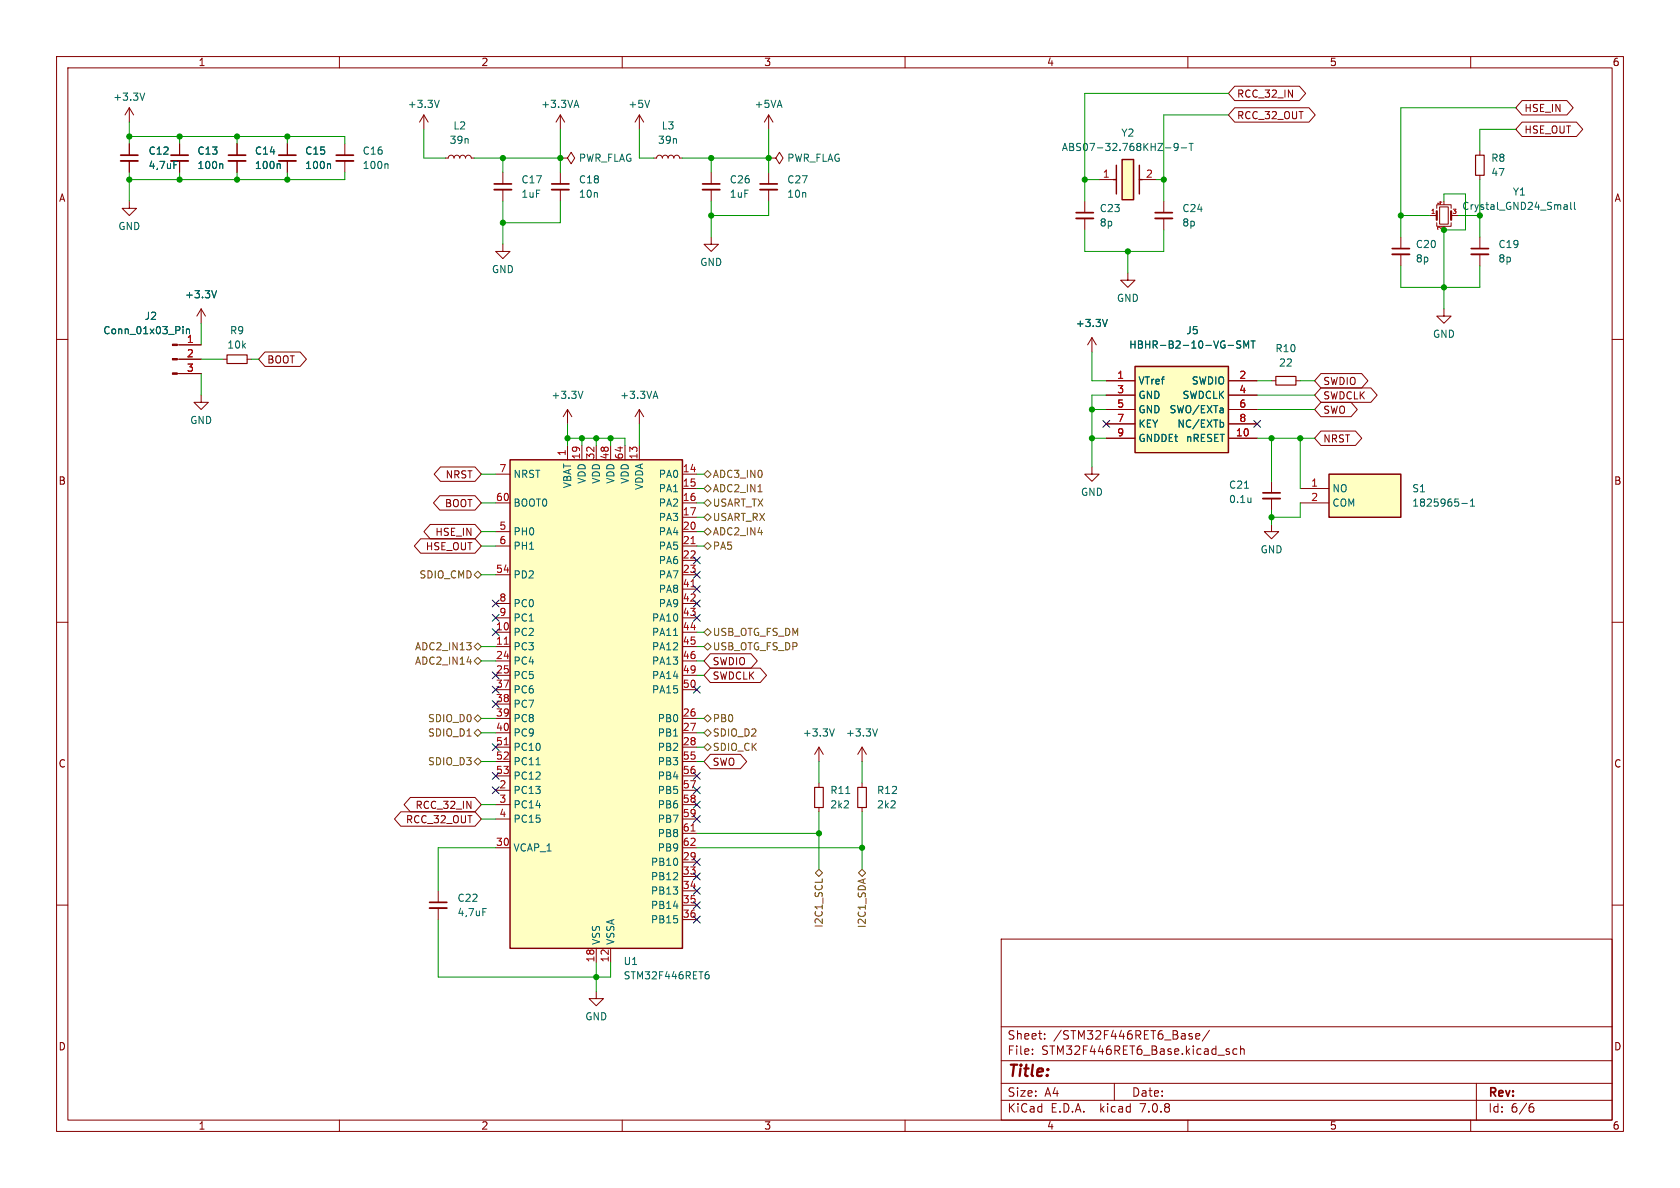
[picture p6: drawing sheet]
<svg xmlns="http://www.w3.org/2000/svg" width="297mm" height="210mm" viewBox="0 0 297 210" stroke-linecap="round" stroke-linejoin="round" font-family="sans-serif">
<g fill="none" stroke="#840000" stroke-width=".18">
<path d="M10 10h277v190h-277zM12 12h273v186h-273zM22.9 19.1v2.5M22.9 19.1l-.8 1.2M22.9 19.1l.7 1.2M60 10v2M110 10v2M160 10v2M210 10v2M218.3 15.2h11.4l1.1 1.3-1.1 1.3h-11.4l-1.1-1.3zM218.3 19h13.1l1.1 1.3-1.1 1.3h-13.1l-1.1-1.3zM260 10v2"/>
<path d="M269.1 17.8h7.9l1.1 1.3-1.1 1.2h-7.9l-1.1-1.2zM22.9 35.6v1.2h1.2l-1.2 1.3-1.3-1.3h1.3M22.9 25.4v2M22.9 28.4v2.1M31.7 25.4v2M31.7 28.4v2.1M41.9 25.4v2M41.9 28.4v2.1M50.8 25.4v2M50.8 28.4v2.1M61 25.4v2M61 28.4v2.1"/>
<path d="M74.9 20.3l-.7 1.3M74.9 20.3v2.6M74.9 20.3l.8 1.3M78.7 27.9h.5l.2-.3 .4-.2 .3 .2 .2 .3 .1-.3 .4-.2 .3 .2 .2 .3 .1-.3 .4-.2 .4 .2 .1 .3 .2-.3 .3-.2 .4 .2 .1 .3h.5M88.9 30.5v2M88.9 33.5v2.1M99.1 27.9h1.2l.7-1 .6 1-.6 1.1-.7-1.1M99.1 27.9h.1M99.1 20.3l-.8 1.3M99.1 20.3v2.6M99.1 30.5v2M99.1 33.5v2.1"/>
<path d="M99.1 20.3l.7 1.3M113 20.3l-.7 1.3M113 20.3v2.6M113 20.3l.8 1.3M115.6 27.9h.5l.1-.3 .4-.2 .4 .2 .1 .3 .1-.3 .4-.2 .4 .2 .1 .3 .2-.3 .3-.2 .4 .2 .1 .3 .2-.3 .3-.2 .4 .2 .1 .3h.5M125.7 30.5v2M125.7 33.5v2.1M135.9 27.9h1.3l.6-1 .6 1-.6 1.1-.6-1.1M135.9 27.9h.1M135.9 20.3l-.8 1.3M135.9 20.3v2.6M135.9 30.5v2"/>
<path d="M135.9 33.5v2.1M135.9 20.3l.8 1.3M191.8 35.6v2M191.8 38.6v2M194.3 31.8h2.5M201.9 31.8h2.6M205.7 35.6v2M205.7 38.6v2M252.7 38.1h1.3M254 39.4v.6h2.5v-.6M254 36.8v-.6h2.5v.6M254.5 36.6h1.5v3h-1.5z"/>
<path d="M256.5 38.1h1.3M261.6 26.7v.7M261.6 31v.8M269.1 21.6h9.6l1.1 1.3-1.1 1.2h-9.6l-1.1-1.2zM10 60h2M35.6 54.6l-.8 1.3M35.6 54.6v2.6M35.6 54.6l.7 1.3M88.9 43.2v1.3h1.3l-1.3 1.2-1.3-1.2h1.3M125.7 41.9v1.3h1.3l-1.3 1.3-1.2-1.3h1.2M193 59.7l-.7 1.3M193 59.7v2.5"/>
<path d="M193 59.7l.8 1.3M199.4 48.3v1.2h1.3l-1.3 1.3-1.3-1.3h1.3M247.6 41.9v2M247.6 45v2M255.3 54.6v1.3h1.2l-1.2 1.3-1.3-1.3h1.3M261.6 41.9v2M261.6 45v2M285 60h2M31.3 66h4.3M31.3 63.5h4.3M31.3 61h4.3M35.6 69.9v1.2h1.2l-1.2 1.3-1.3-1.3h1.3"/>
<path d="M39.4 63.5h.7M43.7 63.5h.7M46.8 62.2h6.3l1.1 1.3-1.1 1.3h-6.3l-1.1-1.3zM100.3 72.4l-.7 1.3M100.3 72.4v2.5M100.3 78.7v2.6M100.3 72.4l.8 1.3M102.9 78.7v2.6M105.4 78.7v2.6M107.9 78.7v2.6M110.5 78.7v2.6M113 72.4v2.5"/>
<path d="M113 78.7v2.6M113 72.4l-.7 1.3M113 72.4l.8 1.3M195.6 67.3h5.1M195.6 77.5h5.1M195.6 69.9h5.1M195.6 72.4h5.1M195.6 74.9h5.1M217.2 67.3h5M217.2 77.5h5M217.2 69.9h5M217.2 72.4h5"/>
<path d="M217.2 74.9h5M224.8 67.3h.8M229.1 67.3h.8M233.5 68.6h8.9l1.1 1.3-1.1 1.2h-8.9l-1.1-1.2zM233.5 71.1h5.3l1.2 1.3-1.2 1.3h-5.3l-1.1-1.3zM233.5 66h7.2l1.1 1.3-1.1 1.3h-7.2l-1.1-1.3zM233.5 76.2h6.1l1.1 1.3-1.1 1.2h-6.1l-1.1-1.2zM74.4 95.2h9.6l1.1 1.3-1.1 1.3h-9.6l-1.2-1.3zM76.1 92.7h7.9l1.1 1.3-1.1 1.3h-7.9l-1.2-1.3zM77.7 87.6h6.3l1.1 1.3-1.1 1.3h-6.3l-1.1-1.3zM77.9 82.5h6.1l1.1 1.3-1.1 1.3h-6.1l-1.1-1.3zM87.6 83.8h2.6"/>
<path d="M87.6 88.9h2.6M87.6 94h2.6M87.6 96.5h2.6M120.6 83.8h2.6M120.6 86.4h2.6M120.6 88.9h2.6M120.6 91.4h2.6M120.6 94h2.6M120.6 96.5h2.6M120.6 99.1h2.6M193 82.6v1.2h1.3l-1.3 1.3-1.2-1.3h1.2M224.8 92.7v1.3h1.3l-1.3 1.3-1.3-1.3h1.3"/>
<path d="M224.8 85.1v2M224.8 88.1v2.1M229.9 86.4h5M229.9 88.9h5M10 110h2M87.6 111.8h2.6M87.6 114.3h2.6M87.6 101.6h2.6M87.6 116.8h2.6M87.6 119.4h2.6M87.6 106.7h2.6M87.6 109.2h2.6"/>
<path d="M120.6 111.8h2.6M120.6 114.3h2.6M120.6 101.6h2.6M120.6 116.8h2.6M120.6 119.4h2.6M120.6 104.1h2.6M120.6 106.7h2.6M120.6 109.2h2.6M125.6 115.6h7.2l1.1 1.2-1.1 1.3h-7.2l-1.1-1.3zM125.6 118.1h8.8l1.1 1.3-1.1 1.3h-8.8l-1.1-1.3zM285 110h2M87.6 139.7h2.6"/>
<path d="M87.6 127h2.6M87.6 129.5h2.6M87.6 132.1h2.6M87.6 121.9h2.6M87.6 124.5h2.6M87.6 134.6h2.6M87.6 137.2h2.6M120.6 139.7h2.6M120.6 127h2.6M120.6 129.5h2.6M120.6 132.1h2.6M120.6 121.9h2.6"/>
<path d="M120.6 134.6h2.6M120.6 137.2h2.6M125.6 133.3h5.3l1.1 1.3-1.1 1.3h-5.3l-1.1-1.3zM144.8 132.1l-.8 1.3M144.8 132.1v2.5M144.8 138.4v.8M144.8 132.1l.7 1.3M152.4 132.1v2.5M152.4 138.4v.8M152.4 132.1l-.8 1.3M152.4 132.1l.8 1.3M10 160h2"/>
<path d="M70.9 143.5h13.1l1.1 1.3-1.1 1.3h-13.1l-1.2-1.3zM72.5 141h11.5l1.1 1.2-1.1 1.3h-11.5l-1.1-1.3zM77.5 157.5v2M87.6 142.2h2.6M87.6 149.9h2.6M87.6 144.8h2.6M120.6 152.4h2.6M120.6 142.2h2.6M120.6 149.9h2.6M120.6 154.9h2.6M120.6 157.5h2.6M120.6 144.8h2.6"/>
<path d="M120.6 147.3h2.6M144.8 142.7v.8M152.4 142.7v.8M285 160h2M77.5 160.5v2.1M105.4 175.3v1.2h1.3l-1.3 1.3-1.3-1.3h1.3M105.4 167.6v2.6M107.9 167.6v2.6M120.6 160h2.6M120.6 162.6h2.6M177 166h108v32h-108zM60 198v2"/>
<path d="M110 198v2M160 198v2M177 194.5h108M177 191.5h108M177 187.5h108M177 181.5h108M182.5 186.3v.1M182.5 185.5v.1M184.7 183.6v.1M184.7 182.8v.1M197 191.5v3M210 198v2"/>
<path d="M211.4 183.2l.7-.1-.1-.3-.4-.1-.2 .2 .1 .7h.5M213.8 182.1l-1.3 2M217.2 185.9l.2 .2-.2 .3M217.2 185.4l.1 .1M218.7 185.5l-.5-.1-.2 .3v.4l.1 .2h.6M219.3 185.5l.2-.1 .4 .1 .1 .9M219.3 184.9v1.5M260 198v2M261 191.5v6.5M270.6 195.7h.3l.3 .3-.1 .5-.5 .1M271 195.1l-.4 .1"/>
</g>
<path d="M260.9 27.4h1.5v3.6h-1.5zM40.1 62.7h3.6v1.6h-3.6zM225.6 66.5h3.5v1.6h-3.5zM144 139.2h1.5v3.5h-1.5zM151.6 139.2h1.6v3.5h-1.6z" fill="none" stroke="#840000" stroke-width=".2"/>
<g fill="none" stroke="#006464" stroke-width=".18">
<path d="M25.6 16.5l-.4 1.2M77.7 17.7l-.5 1.3M101.6 18.6h.6M101.9 17.7l.4 1.3M114.8 17.7l-.4 1.3M30.7 28.5h.7M39.2 28.9l.2 .2v.7M49.4 28.9l.1 .2v.7M58.3 28.9l.1 .2v.7M68.4 28.9l.2 .2v.7M206 26.1h1M208.3 25.9l-.3 .2h-.3l-.1-.2 .1-.5 .3-.1 .2 .2a.84 .84 0 0 1-.3 1.1h-.2"/>
<path d="M208.8 26.1h1M210.2 25.3h.7M210.6 25.3v1.3M276.6 36.2h.3l.2 .2v.6M277.1 37h-.5M277.1 36.5h-.5M277.7 35.8v1l.2 .2M278.3 35.8v1l.2 .2M32.4 57.7v.2M32.4 58.2v.8M33 58.2v.8M33 58.3l.1-.1h.3l.1 .8"/>
<path d="M38.3 51.4l-.4 1.2M195.8 56.5l-.5 1.2M103.1 69.2l-.5 1.2M115.6 70.1h.6M115.9 69.2l.4 1.2M215.8 74.7h.4l.1 .2v.5l-.5 .1M217.1 61.1h1M219.3 60.3h-.4l-.2 .1v.4l.5 .2 .1 .3-.2 .2h-.5M219.9 61.5v-1.2l.4 .9 .4-.9v1.2M221.2 60.3h.7M221.5 60.3v1.2M220 86.3h.7"/>
<path d="M221.2 88v.8M221.2 88.7l-.1 .1M258.4 89h1M259.9 89.5h.8M259.9 88.6l.4-.4v1.3M119.1 112.3h.7M94.8 135.2h.7M147.5 128.8l-.4 1.3M155.1 128.8l-.4 1.3M149.5 140.3h.7M85.4 160.6h.6M124.9 172.3h.4l.1 .2-.1 .4-.4 .1"/>
<path d="M125.3 171.8h-.4"/>
</g>
<g fill="#ffffc2" stroke="#ffffc2" stroke-width=".18">
<path d="M200.7 64.8h16.5v15.2h-16.5z"/>
<path d="M198.4 28.2h2v7.1h-2z"/>
<path d="M90.2 81.3h30.4v86.3h-30.4z"/>
<path d="M234.9 83.8h12.7v7.6h-12.7z"/>
</g>
<path d="M196.8 31.8h.6M197.4 29.2v5.1M198.4 28.2h2v7.1h-2zM201.4 31.8h.5M201.4 29.2v5.1M200.7 64.8h16.5v15.2h-16.5zM90.2 81.3h30.4v86.3h-30.4zM234.9 83.8h12.7v7.6h-12.7z" fill="none" stroke="#840000" stroke-width=".25"/>
<g fill="#840000" stroke="#840000" stroke-width=".18">
<path d="M30.5 65.9h.8v.3h-.8z"/>
<path d="M30.5 63.4h.8v.2h-.8z"/>
<path d="M30.5 60.8h.8v.3h-.8z"/>
</g>
<g fill="none" stroke="#840000" stroke-width=".33">
<path d="M21.3 28.4h3.1M30.2 28.4h3.1M40.4 28.4h3M49.3 28.4h3M59.4 28.4h3.1M87.4 33.5h3M97.5 33.5h3.1M124.2 33.5h3.1M134.4 33.5h3M190.2 38.6h3.1M204.2 38.6h3.1M246.1 45h3.1"/>
<path d="M260.1 45h3M223.3 88.1h3M75.9 160.5h3.1"/>
</g>
<g fill="none" stroke="#840000" stroke-width=".3">
<path d="M21.3 27.4h3.1M30.2 27.4h3.1M40.4 27.4h3M49.3 27.4h3M59.4 27.4h3.1M87.4 32.5h3M97.5 32.5h3.1M124.2 32.5h3.1M134.4 32.5h3M190.2 37.6h3.1M204.2 37.6h3.1M246.1 43.9h3.1"/>
<path d="M260.1 43.9h3M223.3 87.1h3M75.9 159.5h3.1"/>
</g>
<path d="M254 37.3v1.6M256.5 37.3v1.6" fill="none" stroke="#840000" stroke-width=".38"/>
<path d="M122.2 96.1h.7M89.1 113.9h.8M122.2 103.7h.7M89.1 131.7h.8M122.2 146.9h.7" fill="none" stroke="#a90000" stroke-width=".18"/>
<g fill="none" stroke="#725600" stroke-width=".18">
<path d="M124.5 91.4l.6-.6 .6 .6-.6 .7zM124.5 94l.6-.7 .6 .7-.6 .6zM124.5 96.5l.6-.6 .6 .6-.6 .7zM124.5 86.4l.6-.7 .6 .7-.6 .6zM124.5 83.8l.6-.6 .6 .6-.6 .7zM125.1 88.3l.6 .6-.6 .6-.6-.6zM134 86.9h.7M82.5 113.6h.8l-.4 .5M82.6 117h.7M83.2 114.2v.6M83.8 101.6l.7-.6 .6 .6-.6 .6zM83.8 116.8l.7-.6 .6 .6-.6 .7z"/>
<path d="M83.8 114.3l.7-.6 .6 .6-.6 .6zM124.5 114.3l.6-.6 .6 .6-.6 .6zM125.1 111.1l.6 .7-.6 .6-.6-.6zM83.8 127l.7-.6 .6 .6-.6 .6zM83.8 129.5l.7-.6 .6 .6-.6 .7zM83.8 134.6l.7-.6 .6 .6-.6 .7zM124.5 129.5l.6-.6 .6 .6-.6 .7zM124.5 127l.6-.6 .6 .6-.6 .6zM125.1 131.4l.6 .7-.6 .6-.6-.6zM144.1 154.3l.7-.6 .6 .6-.6 .6zM145.4 155.4v.6M151.8 154.3l.6-.6 .6 .6-.6 .6z"/>
</g>
<g fill="none" stroke="#009600" stroke-width=".18">
<path d="M217.2 16.5h-25.4v19.1M268 19.1h-20.4v22.8M22.9 24.1h38.1v1.3M22.9 21.6v3.8M22.9 30.5v5.1M31.7 24.1v1.3M31.7 30.5v1.3M41.9 24.1v1.3M41.9 30.5v1.3M50.8 24.1v1.3M50.8 30.5v1.3M61 30.5v1.3h-38.1"/>
<path d="M74.9 22.9v5h3.8M83.8 27.9h15.3M88.9 27.9v2.6M88.9 35.6v7.6M99.1 22.9v7.6M99.1 35.6v3.8h-10.2M113 22.9v5h2.6M120.6 27.9h15.3M125.7 27.9v2.6M125.7 35.6v6.3M135.9 35.6v2.5h-10.2M135.9 22.9v7.6"/>
<path d="M191.8 31.8h2.5M204.5 31.8h1.2M217.2 20.3h-11.5v15.3M247.6 38.1h5.1M255.3 35.6v-1.3h3.8v6.3h-3.8v14M257.8 38.1h3.8M261.6 31.8v10.1M268 22.9h-6.4v3.8M35.6 57.2v3.8M191.8 40.6v3.9h13.9v-3.9M199.4 44.5v3.8M247.6 47v3.8h14v-3.8"/>
<path d="M35.6 66v3.9M35.6 63.5h3.8M44.4 63.5h1.3M100.3 77.5h10.2v1.2M100.3 74.9v3.8M102.9 77.5v1.2M105.4 77.5v1.2M107.9 77.5v1.2M113 74.9v3.8M193 72.4h2.6M193 62.2v5.1h2.6M193 77.5h2.6"/>
<path d="M195.6 69.9h-2.6v12.7M222.2 72.4h10.2M222.2 69.9h10.2M222.2 67.3h2.6M222.2 77.5h10.2M224.8 77.5v7.6M229.9 67.3h2.5M229.9 77.5v8.9M85.1 96.5h2.5M85.1 94h2.5M85.1 88.9h2.5M85.1 83.8h2.5"/>
<path d="M123.2 96.5h1.3M123.2 94h1.3M123.2 88.9h1.3M123.2 83.8h1.3M123.2 91.4h1.3M123.2 86.4h1.3M224.8 90.2v2.5M229.9 88.9v2.5h-5.1M85.1 114.3h2.5M85.1 116.8h2.5M85.1 101.6h2.5M123.2 111.8h1.3"/>
<path d="M123.2 114.3h1.3M123.2 116.8h1.3M123.2 119.4h1.3M85.1 134.6h2.5M85.1 127h2.5M85.1 129.5h2.5M123.2 132.1h1.3M123.2 134.6h1.3M123.2 127h1.3M123.2 129.5h1.3M144.8 134.6v3.8M152.4 134.6v3.8"/>
<path d="M85.1 142.2h2.5M85.1 144.8h2.5M87.6 149.9h-10.1v7.6M123.2 147.3h21.6M123.2 149.9h29.2M144.8 143.5v10.2M152.4 143.5v10.2M77.5 162.6v10.1h30.4v-2.5M105.4 170.2v5.1"/>
</g>
<g fill="none" stroke="#000084" stroke-width=".18">
<path d="M195 74.3l1.2 1.2M196.2 74.3l-1.2 1.2M221.6 74.3l1.3 1.2M222.9 74.3l-1.3 1.2M122.6 98.5l1.2 1.2M123.8 98.5l-1.2 1.2M87 118.8l1.2 1.2M87 106.1l1.2 1.2M87 111.2l1.2 1.2M87 108.6l1.2 1.2M88.2 118.8l-1.2 1.2M88.2 106.1l-1.2 1.2"/>
<path d="M88.2 111.2l-1.2 1.2M88.2 108.6l-1.2 1.2M122.6 103.5l1.2 1.2M122.6 101l1.2 1.2M122.6 106.1l1.2 1.2M122.6 108.6l1.2 1.2M123.8 103.5l-1.2 1.2M123.8 101l-1.2 1.2M123.8 106.1l-1.2 1.2M123.8 108.6l-1.2 1.2M87 123.9l1.2 1.2M87 121.3l1.2 1.2"/>
<path d="M87 131.5l1.2 1.2M87 136.6l1.2 1.2M87 139.1l1.2 1.2M88.2 123.9l-1.2 1.2M88.2 139.1l-1.2 1.2M88.2 136.6l-1.2 1.2M88.2 121.3l-1.2 1.2M88.2 131.5l-1.2 1.2M122.6 136.6l1.2 1.2M122.6 121.3l1.2 1.2M122.6 139.1l1.2 1.2M123.8 136.6l-1.2 1.2"/>
<path d="M123.8 121.3l-1.2 1.2M123.8 139.1l-1.2 1.2M122.6 156.9l1.2 1.2M122.6 159.4l1.2 1.2M122.6 141.6l1.2 1.2M122.6 154.3l1.2 1.2M122.6 144.2l1.2 1.2M122.6 151.8l1.2 1.2M123.8 156.9l-1.2 1.2M123.8 159.4l-1.2 1.2M123.8 141.6l-1.2 1.2M123.8 154.3l-1.2 1.2"/>
<path d="M123.8 144.2l-1.2 1.2M123.8 151.8l-1.2 1.2M122.6 162l1.2 1.2M123.8 162l-1.2 1.2"/>
</g>
<g fill="#009600" stroke="#009600" stroke-width=".18">
<circle cx="247.6" cy="38.1" r=".46"/>
<circle cx="261.6" cy="38.1" r=".46"/>
<circle cx="255.3" cy="50.8" r=".46"/>
<circle cx="255.3" cy="40.6" r=".46"/>
<circle cx="193" cy="77.5" r=".46"/>
<circle cx="193" cy="72.4" r=".46"/>
<circle cx="144.8" cy="147.3" r=".46"/>
<circle cx="152.4" cy="149.9" r=".46"/>
<circle cx="191.8" cy="31.8" r=".46"/>
<circle cx="205.7" cy="31.8" r=".46"/>
<circle cx="199.4" cy="44.5" r=".46"/>
<circle cx="224.8" cy="77.5" r=".46"/>
<circle cx="229.9" cy="77.5" r=".46"/>
<circle cx="224.8" cy="91.4" r=".46"/>
<circle cx="31.7" cy="24.1" r=".46"/>
<circle cx="41.9" cy="31.8" r=".46"/>
<circle cx="31.7" cy="31.8" r=".46"/>
<circle cx="22.9" cy="31.8" r=".46"/>
<circle cx="50.8" cy="31.8" r=".46"/>
<circle cx="50.8" cy="24.1" r=".46"/>
<circle cx="41.9" cy="24.1" r=".46"/>
<circle cx="22.9" cy="24.1" r=".46"/>
<circle cx="105.4" cy="172.7" r=".46"/>
<circle cx="107.9" cy="77.5" r=".46"/>
<circle cx="100.3" cy="77.5" r=".46"/>
<circle cx="102.9" cy="77.5" r=".46"/>
<circle cx="105.4" cy="77.5" r=".46"/>
<circle cx="125.7" cy="27.9" r=".46"/>
<circle cx="125.7" cy="38.1" r=".46"/>
<circle cx="135.9" cy="27.9" r=".46"/>
<circle cx="88.9" cy="27.9" r=".46"/>
<circle cx="99.1" cy="27.9" r=".46"/>
<circle cx="88.9" cy="39.4" r=".46"/>
</g>
<text font-size="2.8" fill="#840000" x="178" y="190.9">Title:</text>
<g font-size="2.1" fill="#840000">
<text x="178" y="184">Sheet:</text>
<text x="186.2" y="184">/STM32F446RET6_Base/</text>
<text x="178" y="186.7">File:</text>
<text x="184.1" y="186.7">STM32F446RET6_Base.kicad_sch</text>
<text x="178" y="196.9">KiCad</text>
<text x="178" y="194.1">Size:</text>
<text x="184.7" y="194.1">A4</text>
<text x="185.7" y="196.9">E.D.A.</text>
<text x="194.6" y="196.9">kicad</text>
<text x="200" y="194.1">Date:</text>
<text x="201.8" y="196.9">7.0.8</text>
<text x="263" y="194.3">Rev:</text>
<text x="263" y="196.9">Id:</text>
<text x="267.1" y="196.9">6/6</text>
</g>
<g font-size="1.8" fill="#840000">
<text x="35" y="11.9">1</text>
<text x="85" y="11.9">2</text>
<text x="135" y="11.9">3</text>
<text x="185" y="11.9">4</text>
<text x="235" y="11.9">5</text>
<text x="285" y="11.9">6</text>
<text x="218.6" y="17.5">RCC_32_IN</text>
<text x="218.6" y="21.3">RCC_32_OUT</text>
<text x="269.4" y="23.8">HSE_OUT</text>
<text x="269.4" y="20">HSE_IN</text>
<text x="10.3" y="35.9">A</text>
<text x="285.3" y="35.9">A</text>
<text x="47.1" y="64.5">BOOT</text>
<text x="233.8" y="70.8">SWDCLK</text>
<text x="233.8" y="68.3">SWDIO</text>
<text x="233.8" y="73.3">SWO</text>
<text x="233.8" y="78.4">NRST</text>
<text x="10.3" y="85.9">B</text>
<text x="78.6" y="89.9">BOOT</text>
<text x="78.7" y="84.8">NRST</text>
<text x="285.3" y="85.9">B</text>
<text x="76.9" y="94.9">HSE_IN</text>
<text x="75.2" y="97.5">HSE_OUT</text>
<text x="125.9" y="117.8">SWDIO</text>
<text x="125.9" y="120.3">SWDCLK</text>
<text x="10.3" y="135.9">C</text>
<text x="125.9" y="135.6">SWO</text>
<text x="285.3" y="135.9">C</text>
<text x="73.4" y="143.2">RCC_32_IN</text>
<text x="71.7" y="145.7">RCC_32_OUT</text>
<text x="10.3" y="185.9">D</text>
<text x="285.3" y="185.9">D</text>
<text x="35" y="199.9">1</text>
<text x="85" y="199.9">2</text>
<text x="135" y="199.9">3</text>
<text x="185" y="199.9">4</text>
<text x="235" y="199.9">5</text>
<text x="285" y="199.9">6</text>
</g>
<g font-size="1.8" fill="#006464">
<text x="19.9" y="18">+3.3V</text>
<text x="72" y="19.3">+3.3V</text>
<text x="80.1" y="23.1">L2</text>
<text x="95.6" y="19.3">+3.3VA</text>
<text x="111" y="19.3">+5V</text>
<text x="116.9" y="23.1">L3</text>
<text x="133.3" y="19.3">+5VA</text>
<text x="26.2" y="27.5">C12</text>
<text x="34.8" y="27.5">C13</text>
<text x="45" y="27.5">C14</text>
<text x="53.9" y="27.5">C15</text>
<text x="64" y="27.5">C16</text>
<text x="79.4" y="25.6">39n</text>
<text x="102.2" y="28.8">PWR_FLAG</text>
<text x="116.2" y="25.6">39n</text>
<text x="139.1" y="28.8">PWR_FLAG</text>
<text x="187.6" y="26.9">ABS07-32.768KHZ-9-T</text>
<text x="198.1" y="24.4">Y2</text>
<text x="263.5" y="28.8">R8</text>
<text x="26.2" y="30.1">4,7uF</text>
<text x="34.8" y="30.1">100n</text>
<text x="45" y="30.1">100n</text>
<text x="53.9" y="30.1">100n</text>
<text x="64" y="30.1">100n</text>
<text x="92.1" y="35.2">1uF</text>
<text x="92.1" y="32.6">C17</text>
<text x="102.2" y="32.6">C18</text>
<text x="102.2" y="35.2">10n</text>
<text x="128.9" y="35.2">1uF</text>
<text x="128.9" y="32.6">C26</text>
<text x="139.1" y="32.6">C27</text>
<text x="139.1" y="35.2">10n</text>
<text x="263.5" y="31.3">47</text>
<text x="267.4" y="34.8">Y1</text>
<text x="20.8" y="40.9">GND</text>
<text x="194.3" y="40.2">8p</text>
<text x="194.3" y="37.7">C23</text>
<text x="208.9" y="40.2">8p</text>
<text x="208.9" y="37.7">C24</text>
<text x="258.4" y="37.3">Crystal_GND24_Small</text>
<text x="123.7" y="47.2">GND</text>
<text x="250.2" y="46.6">8p</text>
<text x="250.2" y="44">C20</text>
<text x="264.8" y="44">C19</text>
<text x="264.8" y="46.6">8p</text>
<text x="32.6" y="52.9">+3.3V</text>
<text x="86.9" y="48.5">GND</text>
<text x="197.4" y="53.6">GND</text>
<text x="18.2" y="59.3">Conn_01x03_Pin</text>
<text x="25.5" y="56.7">J2</text>
<text x="40.6" y="59.3">R9</text>
<text x="190.1" y="58">+3.3V</text>
<text x="209.6" y="59.3">J5</text>
<text x="253.2" y="59.9">GND</text>
<text x="40.1" y="61.8">10k</text>
<text x="199.5" y="61.8">HBHR-B2-10-VG-SMT</text>
<text x="225.4" y="62.5">R10</text>
<text x="226" y="65">22</text>
<text x="97.4" y="70.7">+3.3V</text>
<text x="109.5" y="70.7">+3.3VA</text>
<text x="201.2" y="68.2">VTref</text>
<text x="201.2" y="70.7">GND</text>
<text x="209" y="70.7">SWDCLK</text>
<text x="210.6" y="68.2">SWDIO</text>
<text x="33.5" y="75.2">GND</text>
<text x="201.2" y="73.3">GND</text>
<text x="201.2" y="75.8">KEY</text>
<text x="206.7" y="73.3">SWO/EXTa</text>
<text x="208.1" y="75.8">NC/EXTb</text>
<text x="201.2" y="78.3">GNDDEt</text>
<text x="209.6" y="78.3">nRESET</text>
<text x="90.7" y="89.8">BOOT0</text>
<text x="90.7" y="84.7">NRST</text>
<text x="101.2" y="86.4" transform="rotate(-90 101.2 86.4)">VBAT</text>
<text x="103.7" y="85.6" transform="rotate(-90 103.7 85.6)">VDD</text>
<text x="106.3" y="85.6" transform="rotate(-90 106.3 85.6)">VDD</text>
<text x="108.8" y="85.6" transform="rotate(-90 108.8 85.6)">VDD</text>
<text x="111.4" y="85.6" transform="rotate(-90 111.4 85.6)">VDD</text>
<text x="113.9" y="86.7" transform="rotate(-90 113.9 86.7)">VDDA</text>
<text x="116.4" y="84.7">PA0</text>
<text x="116.4" y="87.2">PA1</text>
<text x="116.4" y="89.8">PA2</text>
<text x="191" y="87.9">GND</text>
<text x="217.2" y="86.6">C21</text>
<text x="217.2" y="89.1">0.1u</text>
<text x="235.5" y="87.2">NO</text>
<text x="235.5" y="89.8">COM</text>
<text x="249.6" y="87.2">S1</text>
<text x="249.6" y="89.8">1825965-1</text>
<text x="90.7" y="94.8">PH0</text>
<text x="116.4" y="92.3">PA3</text>
<text x="116.4" y="94.8">PA4</text>
<text x="90.7" y="97.4">PH1</text>
<text x="116.4" y="97.4">PA5</text>
<text x="116.4" y="99.9">PA6</text>
<text x="222.8" y="98">GND</text>
<text x="90.7" y="102.5">PD2</text>
<text x="90.7" y="107.5">PC0</text>
<text x="116.4" y="102.5">PA7</text>
<text x="116.4" y="105">PA8</text>
<text x="116.4" y="107.5">PA9</text>
<text x="90.7" y="112.6">PC2</text>
<text x="90.7" y="110.1">PC1</text>
<text x="115.2" y="110.1">PA10</text>
<text x="115.2" y="112.6">PA11</text>
<text x="90.7" y="115.2">PC3</text>
<text x="90.7" y="117.7">PC4</text>
<text x="115.2" y="115.2">PA12</text>
<text x="115.2" y="117.7">PA13</text>
<text x="90.7" y="120.2">PC5</text>
<text x="90.7" y="122.8">PC6</text>
<text x="90.7" y="125.3">PC7</text>
<text x="115.2" y="120.2">PA14</text>
<text x="115.2" y="122.8">PA15</text>
<text x="90.7" y="127.9">PC8</text>
<text x="90.7" y="130.4">PC9</text>
<text x="116.2" y="127.9">PB0</text>
<text x="116.2" y="130.4">PB1</text>
<text x="141.8" y="130.4">+3.3V</text>
<text x="149.5" y="130.4">+3.3V</text>
<text x="90.7" y="132.9">PC10</text>
<text x="90.7" y="135.5">PC11</text>
<text x="116.2" y="132.9">PB2</text>
<text x="116.2" y="135.5">PB3</text>
<text x="90.7" y="140.6">PC13</text>
<text x="90.7" y="143.1">PC14</text>
<text x="90.7" y="138">PC12</text>
<text x="116.2" y="138">PB4</text>
<text x="116.2" y="140.6">PB5</text>
<text x="116.2" y="143.1">PB6</text>
<text x="146.7" y="143.1">2k2</text>
<text x="146.7" y="140.6">R11</text>
<text x="154.9" y="143.1">2k2</text>
<text x="154.9" y="140.6">R12</text>
<text x="90.7" y="145.6">PC15</text>
<text x="116.2" y="145.6">PB7</text>
<text x="116.2" y="148.2">PB8</text>
<text x="90.7" y="150.7">VCAP_1</text>
<text x="115" y="153.3">PB10</text>
<text x="115" y="155.8">PB12</text>
<text x="116.2" y="150.7">PB9</text>
<text x="80.8" y="159.6">C22</text>
<text x="115" y="158.3">PB13</text>
<text x="115" y="160.9">PB14</text>
<text x="80.8" y="162.2">4,7uF</text>
<text x="106.3" y="167.1" transform="rotate(-90 106.3 167.1)">VSS</text>
<text x="108.8" y="167.1" transform="rotate(-90 108.8 167.1)">VSSA</text>
<text x="115" y="163.4">PB15</text>
<text x="110.2" y="170.8">U1</text>
<text x="110.2" y="173.3">STM32F446RET6</text>
<text x="103.4" y="180.6">GND</text>
</g>
<g font-size="1.8" fill="#a90000">
<text x="194.9" y="31.5">1</text>
<text x="202.5" y="31.5">2</text>
<text x="32.9" y="60.7">1</text>
<text x="32.9" y="63.2">2</text>
<text x="32.9" y="65.8">3</text>
<text x="197.4" y="67.1">1</text>
<text x="197.4" y="69.6">3</text>
<text x="219" y="67.1">2</text>
<text x="219" y="69.6">4</text>
<text x="197.4" y="72.1">5</text>
<text x="197.4" y="74.7">7</text>
<text x="197.4" y="77.2">9</text>
<text x="218.4" y="77.2">10</text>
<text x="219" y="72.1">6</text>
<text x="219" y="74.7">8</text>
<text x="88.2" y="83.6">7</text>
<text x="100.1" y="80.7" transform="rotate(-90 100.1 80.7)">1</text>
<text x="102.6" y="81.3" transform="rotate(-90 102.6 81.3)">19</text>
<text x="105.2" y="81.3" transform="rotate(-90 105.2 81.3)">32</text>
<text x="107.7" y="81.3" transform="rotate(-90 107.7 81.3)">48</text>
<text x="110.2" y="81.3" transform="rotate(-90 110.2 81.3)">64</text>
<text x="112.8" y="81.3" transform="rotate(-90 112.8 81.3)">13</text>
<text x="120.6" y="83.6">14</text>
<text x="87.6" y="88.6">60</text>
<text x="120.6" y="86.1">15</text>
<text x="120.6" y="88.6">16</text>
<text x="231.7" y="86.1">1</text>
<text x="231.7" y="88.6">2</text>
<text x="88.2" y="93.7">5</text>
<text x="120.6" y="91.2">17</text>
<text x="120.6" y="93.7">20</text>
<text x="87.6" y="101.3">54</text>
<text x="88.2" y="96.3">6</text>
<text x="120.6" y="96.3">21</text>
<text x="120.6" y="98.8">22</text>
<text x="120.6" y="101.3">23</text>
<text x="88.2" y="106.4">8</text>
<text x="120.6" y="103.9">41</text>
<text x="120.6" y="106.4">42</text>
<text x="87.6" y="111.5">10</text>
<text x="88.2" y="109">9</text>
<text x="120.6" y="109">43</text>
<text x="120.6" y="111.5">44</text>
<text x="87.6" y="114">11</text>
<text x="87.6" y="116.6">24</text>
<text x="87.6" y="119.1">25</text>
<text x="120.6" y="114">45</text>
<text x="120.6" y="116.6">46</text>
<text x="120.6" y="119.1">49</text>
<text x="87.6" y="121.7">37</text>
<text x="87.6" y="124.2">38</text>
<text x="120.6" y="121.7">50</text>
<text x="87.6" y="126.7">39</text>
<text x="87.6" y="129.3">40</text>
<text x="87.6" y="131.8">51</text>
<text x="120.6" y="126.7">26</text>
<text x="120.6" y="129.3">27</text>
<text x="120.6" y="131.8">28</text>
<text x="87.6" y="134.4">52</text>
<text x="87.6" y="136.9">53</text>
<text x="120.6" y="134.4">55</text>
<text x="120.6" y="136.9">56</text>
<text x="88.2" y="139.4">2</text>
<text x="88.2" y="142">3</text>
<text x="120.6" y="139.4">57</text>
<text x="120.6" y="142">58</text>
<text x="87.6" y="149.6">30</text>
<text x="88.2" y="144.5">4</text>
<text x="120.6" y="144.5">59</text>
<text x="120.6" y="147.1">61</text>
<text x="120.6" y="149.6">62</text>
<text x="120.6" y="152.1">29</text>
<text x="120.6" y="154.7">33</text>
<text x="120.6" y="157.2">34</text>
<text x="120.6" y="159.8">35</text>
<text x="120.6" y="162.3">36</text>
<text x="105.2" y="170.2" transform="rotate(-90 105.2 170.2)">18</text>
<text x="107.7" y="170.2" transform="rotate(-90 107.7 170.2)">12</text>
</g>
<g font-size="1.8" fill="#725600">
<text x="125.9" y="89.8">USART_TX</text>
<text x="125.9" y="87.2">ADC2_IN1</text>
<text x="125.9" y="84.7">ADC3_IN0</text>
<text x="125.9" y="92.3">USART_RX</text>
<text x="125.9" y="94.8">ADC2_IN4</text>
<text x="125.9" y="97.4">PA5</text>
<text x="74.1" y="102.5">SDIO_CMD</text>
<text x="125.9" y="112.6">USB_OTG_FS_DM</text>
<text x="73.3" y="117.7">ADC2_IN14</text>
<text x="73.3" y="115.2">ADC2_IN13</text>
<text x="125.9" y="115.2">USB_OTG_FS_DP</text>
<text x="75.6" y="127.9">SDIO_D0</text>
<text x="75.6" y="130.4">SDIO_D1</text>
<text x="125.9" y="130.4">SDIO_D2</text>
<text x="125.9" y="127.9">PB0</text>
<text x="75.6" y="135.5">SDIO_D3</text>
<text x="125.9" y="132.9">SDIO_CK</text>
<text x="145.6" y="164.1" transform="rotate(-90 145.6 164.1)">I2C1_SCL</text>
<text x="153.3" y="164.2" transform="rotate(-90 153.3 164.2)">I2C1_SDA</text>
</g>
<g font-size="1.1" fill="#a90000">
<text x="252.8" y="37.8">1</text>
<text x="255" y="40.8" transform="rotate(-90 255 40.8)">2</text>
<text x="255" y="36.4" transform="rotate(-90 255 36.4)">4</text>
<text x="256.7" y="37.8">3</text>
</g>
</svg>
